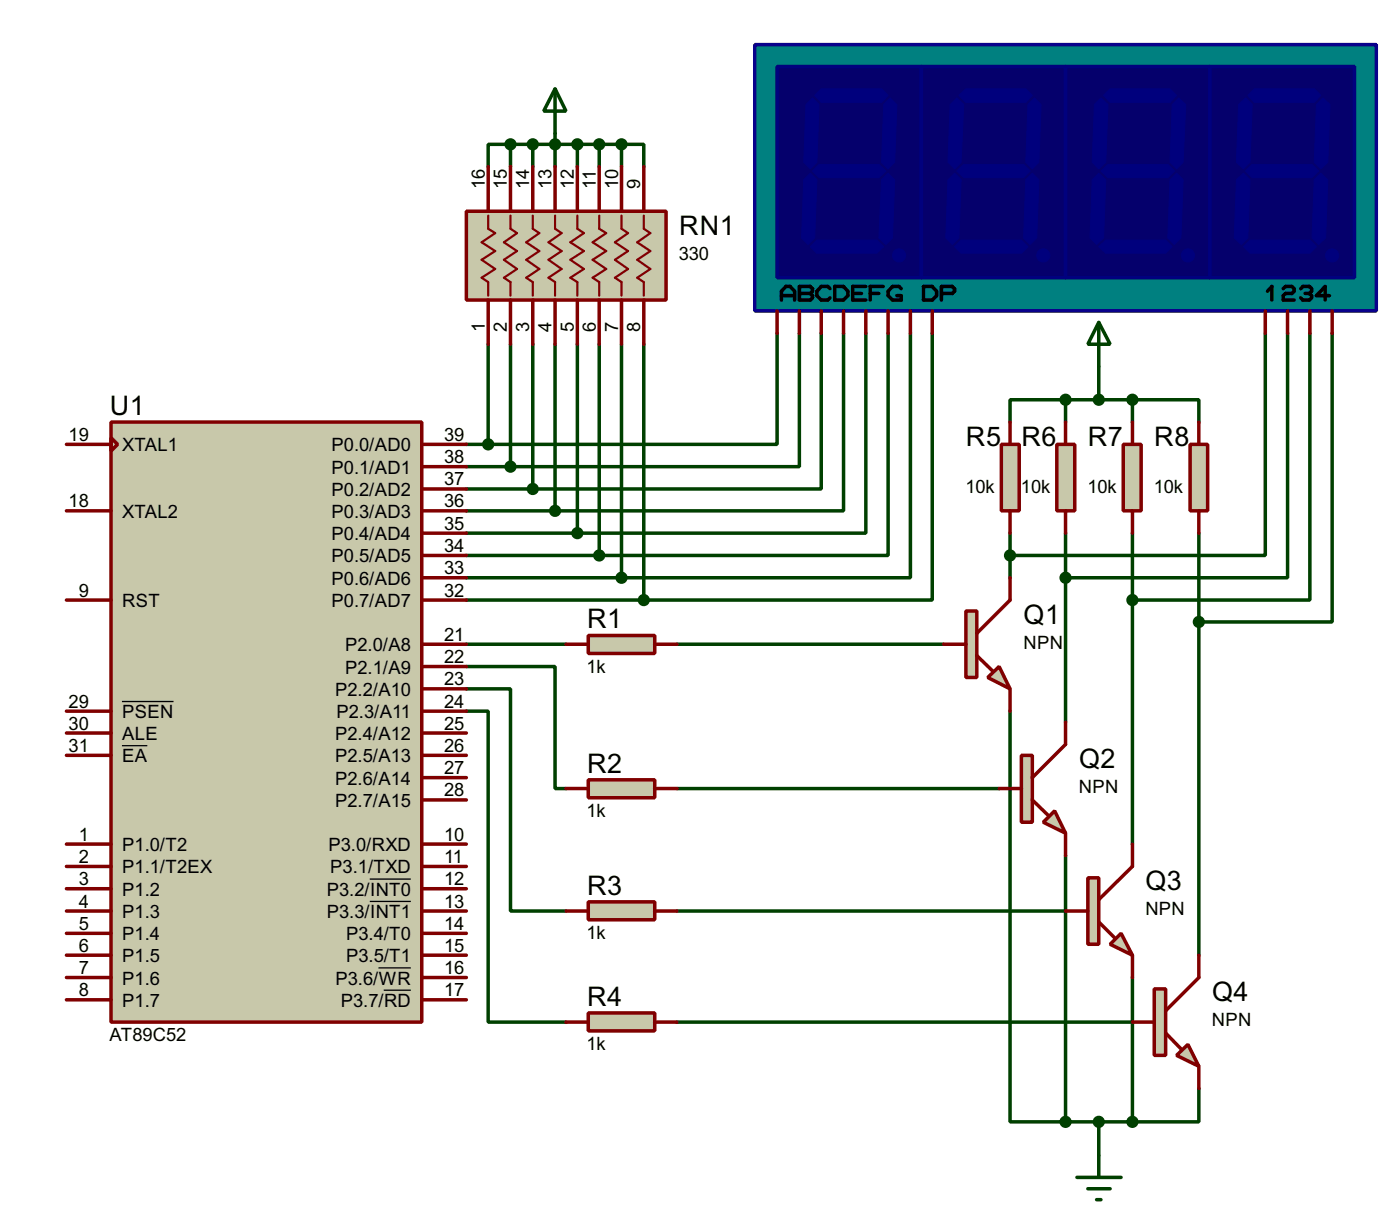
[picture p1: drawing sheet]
<svg xmlns="http://www.w3.org/2000/svg" width="160mm" height="140mm" viewBox="0 0 160 140" stroke-linecap="round" stroke-linejoin="round" font-family="sans-serif">
<g fill="none" stroke="#004000" stroke-width=".4">
<path d="M58.4 16.5h-2.5v2.6M58.4 16.5v2.6M58.4 16.5h12.7M61 16.5v2.6M63.5 15.3v3.8M66.1 16.5v2.6M68.6 16.5v2.6M71.1 16.5h2.6v2.6M71.1 16.5v2.6M55.9 39.4v11.4M58.4 39.4v14M61 39.4v16.5"/>
<path d="M63.5 39.4v19M66.1 39.4v21.6M68.6 39.4v24.1M71.1 39.4v26.7M73.7 39.4v29.2M88.9 38.1v12.7h-33M91.5 38.1v15.3h-33.1M94 38.1v17.8h-33M96.5 38.1v20.3h-33M99.1 38.1v22.9h-33M101.6 38.1v25.4h-33M104.2 38.1v28h-33.1"/>
<path d="M106.7 38.1v30.5h-33M144.8 38.1v25.4h-29.2M147.3 38.1v28h-25.4M149.9 38.1v30.5h-20.3M152.4 38.1v33h-15.2M53.4 50.8h2.5M53.4 53.4h5M53.4 55.9h7.6M53.4 58.4h10.1M121.9 45.7h-6.3v2.6M121.9 45.7v2.6M121.9 45.7h7.7"/>
<path d="M125.7 41.9v3.8M129.6 45.7h7.6v2.6M129.6 45.7v2.6M53.4 76.2h10.1v14h1.3M53.4 78.8h5v25.4h6.4M53.4 61h12.7M53.4 63.5h15.2M53.4 66.1h17.7M53.4 68.6h20.3M53.4 73.7h11.4M77.5 73.7h30.5M115.6 61v5.1"/>
<path d="M121.9 61v21.6M129.6 61v35.5M137.2 61v48.2M53.4 81.3h2.5v35.6h8.9M77.5 90.2h36.8M115.6 81.3v47h6.3M121.9 97.8v30.5M77.5 104.2h44.4M77.5 116.9h52.1M129.6 111.8v16.5M121.9 128.3h7.7M125.7 128.3v3.8"/>
<path d="M137.2 124.5v3.8h-7.6"/>
</g>
<path d="M12.7 48.3h35.6v68.6h-35.6z" fill="#c8c8aa" stroke="#800000" stroke-width=".4"/>
<g fill="none" stroke="#800000" stroke-width=".4">
<path d="M7.6 58.4h5.1M7.6 50.8h5.1M12.7 50.1l.8 .7-.8 .8zM48.3 58.4h5.1M48.3 50.8h5.1M48.3 53.4h5.1M48.3 55.9h5.1M7.6 68.6h5.1M48.3 68.6h5.1M48.3 61h5.1M48.3 63.5h5.1M48.3 66.1h5.1"/>
<path d="M48.3 73.7h5.1M48.3 76.2h5.1M48.3 78.8h5.1M7.6 83.8h5.1M7.6 86.4h5.1M7.6 81.3h5.1M7.6 96.5h5.1M7.6 99.1h5.1M48.3 83.8h5.1M48.3 86.4h5.1M48.3 81.3h5.1M48.3 96.5h5.1"/>
<path d="M48.3 99.1h5.1M48.3 91.5h5.1M48.3 88.9h5.1M7.6 101.6h5.1M7.6 104.2h5.1M7.6 106.7h5.1M7.6 109.2h5.1M7.6 111.8h5.1M7.6 114.3h5.1M48.3 101.6h5.1M48.3 104.2h5.1M48.3 106.7h5.1"/>
<path d="M48.3 109.2h5.1M48.3 111.8h5.1M48.3 114.3h5.1"/>
</g>
<path d="M14 85.3h2.9M14 80.2h5.9M42.3 100.5h4.7M42.3 103.1h4.7M43.3 110.7h3.7M43.9 113.2h3.1" fill="none" stroke="#000" stroke-width=".15"/>
<path d="M53.4 24.2h22.8v10.1h-22.8z" fill="#c8c8aa" stroke="#800000" stroke-width=".4"/>
<path d="M55.9 24.7v1.5l.8 .5-1.6 1 1.6 1-1.6 1 1.6 1.1-1.6 1 .8 .5v1.5M58.4 24.7v1.5l.8 .5-1.5 1 1.5 1-1.5 1 1.5 1.1-1.5 1 .7 .5v1.5M61 24.7v1.5l.7 .5-1.5 1 1.5 1-1.5 1 1.5 1.1-1.5 1 .8 .5v1.5M63.5 24.7v1.5l.8 .5-1.5 1 1.5 1-1.5 1 1.5 1.1-1.5 1 .7 .5v1.5M66.1 24.7v1.5l.7 .5-1.5 1 1.5 1-1.5 1 1.5 1.1-1.5 1 .8 .5v1.5M68.6 24.7v1.5l.8 .5-1.6 1 1.6 1-1.6 1 1.6 1.1-1.6 1 .8 .5v1.5M71.1 24.7v1.5l.8 .5-1.5 1 1.5 1-1.5 1 1.5 1.1-1.5 1 .7 .5v1.5M73.7 24.7v1.5l.7 .5-1.5 1 1.5 1-1.5 1 1.5 1.1-1.5 1 .8 .5v1.5" fill="none" stroke="#800000" stroke-width=".25"/>
<g fill="none" stroke="#800000" stroke-width=".4">
<path d="M55.9 19.1v5.1M58.4 19.1v5.1M61 19.1v5.1M63.5 19.1v5.1M66.1 19.1v5.1M68.6 19.1v5.1M71.1 19.1v5.1M73.7 19.1v5.1M55.9 34.3v5.1M58.4 34.3v5.1M61 34.3v5.1M63.5 34.3v5.1"/>
<path d="M66.1 34.3v5.1M68.6 34.3v5.1M71.1 34.3v5.1M73.7 34.3v5.1"/>
</g>
<g fill="#004000" stroke="#004000" stroke-width=".4">
<circle cx="55.8" cy="50.8" r=".5"/>
<circle cx="58.4" cy="53.4" r=".5"/>
<circle cx="60.9" cy="55.9" r=".5"/>
<circle cx="63.5" cy="58.4" r=".5"/>
<circle cx="66" cy="61" r=".5"/>
<circle cx="68.5" cy="63.5" r=".5"/>
<circle cx="71.1" cy="66.1" r=".5"/>
<circle cx="73.6" cy="68.6" r=".5"/>
</g>
<path d="M63.5 10.2l1.3 2.5h-2.6zM63.5 10.2v5.1" fill="none" stroke="#004000" stroke-width=".4"/>
<path d="M86.4 5.1h71.1v30.5h-71.1z" fill="#008080" stroke="#09018b" stroke-width=".4"/>
<path d="M88.9 7.6h16.5v24.2h-16.5z" fill="#05006c" stroke="#01017e" stroke-width=".4"/>
<g fill="#00007d" stroke="#00007d" stroke-width=".11">
<path d="M93.2 10.9l.8-.7h6.9l.7 .7-.7 .8h-6.9z" fill-rule="evenodd"/>
<path d="M101.1 12l.8-.8 .7 .8-.2 6.6-.8 .7-.7-.7z" fill-rule="evenodd"/>
<path d="M93 19.6l.7-.8h6.9l.8 .8-.8 .7h-6.9z" fill-rule="evenodd"/>
<path d="M92.2 12l.8-.8 .7 .8-.2 6.6-.8 .7-.7-.7z" fill-rule="evenodd"/>
<path d="M100.9 20.6l.7-.8 .8 .8-.3 6.6-.7 .8-.8-.8z" fill-rule="evenodd"/>
<path d="M93.5 27.5h6.8l.8 .7-.8 .8h-6.8l-.8-.8z" fill-rule="evenodd"/>
<path d="M92 20.6l.7-.8 .8 .8-.3 6.6-.7 .8-.8-.8z" fill-rule="evenodd"/>
</g>
<path d="M105.4 7.6h16.5v24.2h-16.5z" fill="#05006c" stroke="#01017e" stroke-width=".4"/>
<g fill="#00007d" stroke="#00007d" stroke-width=".11">
<path d="M109.7 10.9l.8-.7h6.9l.7 .7-.7 .8h-6.9z" fill-rule="evenodd"/>
<path d="M117.6 12l.8-.8 .7 .8-.2 6.6-.8 .7-.7-.7z" fill-rule="evenodd"/>
<path d="M109.5 19.6l.8-.8h6.8l.8 .8-.8 .7h-6.8z" fill-rule="evenodd"/>
<path d="M108.7 12l.8-.8 .8 .8-.3 6.6-.8 .7-.7-.7z" fill-rule="evenodd"/>
<path d="M117.4 20.6l.7-.8 .8 .8-.3 6.6-.7 .8-.8-.8z" fill-rule="evenodd"/>
<path d="M109.2 28.2l.8-.7h6.9l.7 .7-.7 .8h-6.9z" fill-rule="evenodd"/>
<path d="M108.5 20.6l.7-.8 .8 .8-.3 6.6-.7 .8-.8-.8z" fill-rule="evenodd"/>
<circle cx="102.8" cy="29.2" r=".75"/>
<circle cx="119.3" cy="29.2" r=".75"/>
</g>
<path d="M138.4 7.6h16.6v24.2h-16.6z" fill="#05006c" stroke="#01017e" stroke-width=".4"/>
<g fill="#00007d" stroke="#00007d" stroke-width=".11">
<path d="M142.8 10.9l.7-.7h6.9l.7 .7-.7 .8h-6.9z" fill-rule="evenodd"/>
<path d="M150.6 12l.8-.8 .8 .8-.3 6.6-.8 .7-.7-.7z" fill-rule="evenodd"/>
<path d="M142.5 19.6l.8-.8h6.8l.8 .8-.8 .7h-6.8z" fill-rule="evenodd"/>
<path d="M141.7 12l.8-.8 .8 .8-.3 6.6-.7 .7-.8-.7z" fill-rule="evenodd"/>
<path d="M150.4 20.6l.7-.8 .8 .8-.2 6.6-.8 .8-.8-.8z" fill-rule="evenodd"/>
<path d="M142.3 28.2l.7-.7h6.9l.7 .7-.7 .8h-6.9z" fill-rule="evenodd"/>
<path d="M141.5 20.6l.8-.8 .7 .8-.2 6.6-.8 .8-.8-.8z" fill-rule="evenodd"/>
<circle cx="152.4" cy="29.2" r=".75"/>
</g>
<g fill="none" stroke="#000" stroke-width=".4">
<path d="M89.4 34.3v-1l.5-.5h.5l.5 .5v1M89.4 33.8h1.5M91.5 32.8h1.2l.3 .2v.3l-.3 .3 .3 .2v.3l-.3 .2h-1.2zM91.5 33.6h1.2M95 33l-.3-.2h-.7l-.5 .5v.5l.5 .5h.7l.3-.2M95.5 32.8h1l.5 .5v.5l-.5 .5h-1zM97.6 33.6h1M99.1 32.8h-1.5v1.5h1.5M99.6 33.6h1M101.1 32.8h-1.5v1.5M103.1 33l-.2-.2h-.8l-.5 .5v.5l.5 .5h1v-.5h-.5M105.7 32.8h1l.5 .5v.5l-.5 .5h-1z"/>
<path d="M107.7 33.6h1.3l.2-.3v-.3l-.2-.2h-1.3v1.5M145 33.3l.5-.5v1.5M146.8 33l.3-.2h.7l.3 .2v.3l-.3 .3h-.7l-.3 .2v.5h1.3M148.8 33l.3-.2h.7l.3 .2v.3l-.3 .3M149.3 33.6h.5M149.8 33.6l.3 .2v.3l-.3 .2h-.7l-.3-.2M152.1 33.8h-1.5l1-1v1.5"/>
</g>
<path d="M121.9 7.6h16.5v24.2h-16.5z" fill="#05006c" stroke="#01017e" stroke-width=".4"/>
<g fill="#00007d" stroke="#00007d" stroke-width=".11">
<path d="M126.3 10.9l.7-.7h6.9l.7 .7-.7 .8h-6.9z" fill-rule="evenodd"/>
<path d="M134.1 12l.8-.8 .8 .8-.3 6.6-.8 .7-.7-.7z" fill-rule="evenodd"/>
<path d="M126 19.6l.8-.8h6.8l.8 .8-.8 .7h-6.8z" fill-rule="evenodd"/>
<path d="M126 11.2l.8 .8-.3 6.6-.8 .7-.7-.7 .2-6.6z" fill-rule="evenodd"/>
<path d="M133.9 20.6l.7-.8 .8 .8-.3 6.6-.7 .8-.8-.8z" fill-rule="evenodd"/>
<path d="M125.7 28.2l.8-.7h6.9l.7 .7-.7 .8h-6.9z" fill-rule="evenodd"/>
<path d="M125 20.6l.7-.8 .8 .8-.2 6.6-.8 .8-.8-.8z" fill-rule="evenodd"/>
<circle cx="135.9" cy="29.2" r=".75"/>
</g>
<path d="M88.9 35.6v2.5M91.5 35.6v2.5M94 35.6v2.5M96.5 35.6v2.5M99.1 35.6v2.5M101.6 35.6v2.5M104.2 35.6v2.5M106.7 35.6v2.5M144.8 35.6v2.5M147.3 35.6v2.5M149.9 35.6v2.5M152.4 35.6v2.5" fill="none" stroke="#800000" stroke-width=".4"/>
<path d="M67.3 72.7h7.6v2h-7.6z" fill="#c8c8aa" stroke="#800000" stroke-width=".4"/>
<path d="M64.8 73.7h2.5M74.9 73.7h2.6" fill="none" stroke="#800000" stroke-width=".4"/>
<path d="M114.6 50.8h2v7.6h-2z" fill="#c8c8aa" stroke="#800000" stroke-width=".4"/>
<path d="M115.6 48.3v2.5M115.6 58.4v2.6" fill="none" stroke="#800000" stroke-width=".4"/>
<path d="M113 77.5l1.3-1.3 1.3 2.6z" fill="#c8c8aa" stroke="#800000" stroke-width=".4"/>
<path d="M110.5 69.9h1.3v7.6h-1.3z" fill="#c8c8aa" stroke="#800000" stroke-width=".4"/>
<path d="M108 73.7h2.5M111.8 75l1.8 1.7M115.6 66.1v2.5l-3.8 3.8M115.6 78.8v2.5" fill="none" stroke="#800000" stroke-width=".4"/>
<path d="M67.3 89.2h7.6v2h-7.6z" fill="#c8c8aa" stroke="#800000" stroke-width=".4"/>
<path d="M64.8 90.2h2.5M74.9 90.2h2.6" fill="none" stroke="#800000" stroke-width=".4"/>
<path d="M67.3 103.1h7.6v2.1h-7.6z" fill="#c8c8aa" stroke="#800000" stroke-width=".4"/>
<path d="M64.8 104.2h2.5M74.9 104.2h2.6" fill="none" stroke="#800000" stroke-width=".4"/>
<path d="M67.3 115.8h7.6v2.1h-7.6z" fill="#c8c8aa" stroke="#800000" stroke-width=".4"/>
<path d="M64.8 116.9h2.5M74.9 116.9h2.6" fill="none" stroke="#800000" stroke-width=".4"/>
<path d="M119.4 94l1.3-1.3 1.2 2.6z" fill="#c8c8aa" stroke="#800000" stroke-width=".4"/>
<path d="M116.9 86.4h1.2v7.6h-1.2z" fill="#c8c8aa" stroke="#800000" stroke-width=".4"/>
<path d="M114.3 90.2h2.6M118.1 91.5l1.8 1.7M121.9 82.6v2.5l-3.8 3.8M121.9 95.3v2.5" fill="none" stroke="#800000" stroke-width=".4"/>
<path d="M127 108l1.3-1.3 1.3 2.5z" fill="#c8c8aa" stroke="#800000" stroke-width=".4"/>
<path d="M124.5 100.4h1.2v7.6h-1.2z" fill="#c8c8aa" stroke="#800000" stroke-width=".4"/>
<path d="M129.6 96.5v2.6l-3.9 3.8M121.9 104.2h2.6M125.7 105.4l1.8 1.8M129.6 109.2v2.6" fill="none" stroke="#800000" stroke-width=".4"/>
<path d="M134.6 120.7l1.3-1.3 1.3 2.5z" fill="#c8c8aa" stroke="#800000" stroke-width=".4"/>
<path d="M132.1 113.1h1.3v7.6h-1.3z" fill="#c8c8aa" stroke="#800000" stroke-width=".4"/>
<path d="M129.6 116.9h2.5M133.4 118.1l1.7 1.8M137.2 109.2v2.6l-3.8 3.8M137.2 121.9v2.6" fill="none" stroke="#800000" stroke-width=".4"/>
<path d="M120.9 50.8h2.1v7.6h-2.1z" fill="#c8c8aa" stroke="#800000" stroke-width=".4"/>
<path d="M121.9 48.3v2.5M121.9 58.4v2.6" fill="none" stroke="#800000" stroke-width=".4"/>
<path d="M128.5 50.8h2.1v7.6h-2.1z" fill="#c8c8aa" stroke="#800000" stroke-width=".4"/>
<path d="M129.6 48.3v2.5M129.6 58.4v2.6" fill="none" stroke="#800000" stroke-width=".4"/>
<path d="M136.2 50.8h2v7.6h-2z" fill="#c8c8aa" stroke="#800000" stroke-width=".4"/>
<path d="M137.2 48.3v2.5M137.2 58.4v2.6" fill="none" stroke="#800000" stroke-width=".4"/>
<g fill="#004000" stroke="#004000" stroke-width=".4">
<circle cx="58.4" cy="16.5" r=".5"/>
<circle cx="60.9" cy="16.5" r=".5"/>
<circle cx="63.5" cy="16.5" r=".5"/>
<circle cx="66" cy="16.5" r=".5"/>
<circle cx="68.5" cy="16.5" r=".5"/>
<circle cx="71.1" cy="16.5" r=".5"/>
<circle cx="129.5" cy="45.7" r=".5"/>
<circle cx="121.9" cy="45.7" r=".5"/>
<circle cx="125.7" cy="45.7" r=".5"/>
<circle cx="121.9" cy="66.1" r=".5"/>
<circle cx="129.5" cy="68.6" r=".5"/>
<circle cx="137.1" cy="71.1" r=".5"/>
<circle cx="115.5" cy="63.5" r=".5"/>
<circle cx="125.7" cy="128.3" r=".5"/>
<circle cx="121.9" cy="128.3" r=".5"/>
<circle cx="129.5" cy="128.3" r=".5"/>
</g>
<path d="M125.7 36.9l1.3 2.5h-2.5zM125.7 36.9v5M123.2 134.6h5.1M124.5 135.9h2.5M125.5 137.2h.5M125.7 132.1v2.5" fill="none" stroke="#004000" stroke-width=".4"/>
<g font-size="3.5">
<text x="77.7" y="26.8">RN1</text>
<text x="12.6" y="47.4">U1</text>
<text x="110.5" y="51">R5</text>
<text x="116.9" y="51">R6</text>
<text x="124.5" y="51">R7</text>
<text x="132.1" y="51">R8</text>
<text x="67.2" y="71.9">R1</text>
<text x="117.1" y="71.3">Q1</text>
<text x="67.2" y="88.4">R2</text>
<text x="123.5" y="87.8">Q2</text>
<text x="131.1" y="101.8">Q3</text>
<text x="67.2" y="102.3">R3</text>
<text x="67.2" y="115">R4</text>
<text x="138.7" y="114.5">Q4</text>
</g>
<g font-size="2.4">
<text x="55.5" y="21.6" transform="rotate(-90 55.5 21.6)">16</text>
<text x="58" y="21.6" transform="rotate(-90 58 21.6)">15</text>
<text x="60.6" y="21.6" transform="rotate(-90 60.6 21.6)">14</text>
<text x="63.1" y="21.6" transform="rotate(-90 63.1 21.6)">13</text>
<text x="65.7" y="21.6" transform="rotate(-90 65.7 21.6)">12</text>
<text x="68.2" y="21.6" transform="rotate(-90 68.2 21.6)">11</text>
<text x="70.7" y="21.6" transform="rotate(-90 70.7 21.6)">10</text>
<text x="73.3" y="21.6" transform="rotate(-90 73.3 21.6)">9</text>
<text x="77.7" y="29.8">330</text>
<text x="55.5" y="38" transform="rotate(-90 55.5 38)">1</text>
<text x="58" y="38" transform="rotate(-90 58 38)">2</text>
<text x="60.6" y="38" transform="rotate(-90 60.6 38)">3</text>
<text x="63.1" y="38" transform="rotate(-90 63.1 38)">4</text>
<text x="65.7" y="38" transform="rotate(-90 65.7 38)">5</text>
<text x="68.2" y="38" transform="rotate(-90 68.2 38)">6</text>
<text x="70.7" y="38" transform="rotate(-90 70.7 38)">7</text>
<text x="73.3" y="38" transform="rotate(-90 73.3 38)">8</text>
<text x="7.9" y="50.4">19</text>
<text x="14" y="51.6">XTAL1</text>
<text x="37.9" y="51.6">P0.0/AD0</text>
<text x="50.8" y="50.4">39</text>
<text x="50.8" y="53">38</text>
<text x="7.9" y="58">18</text>
<text x="14" y="59.2">XTAL2</text>
<text x="37.9" y="54.2">P0.1/AD1</text>
<text x="37.9" y="56.7">P0.2/AD2</text>
<text x="37.9" y="59.2">P0.3/AD3</text>
<text x="50.8" y="55.5">37</text>
<text x="50.8" y="58">36</text>
<text x="110.5" y="56.4">10k</text>
<text x="116.8" y="56.4">10k</text>
<text x="124.4" y="56.4">10k</text>
<text x="132" y="56.4">10k</text>
<text x="37.9" y="61.8">P0.4/AD4</text>
<text x="37.9" y="64.3">P0.5/AD5</text>
<text x="50.8" y="60.6">35</text>
<text x="50.8" y="63.1">34</text>
<text x="50.8" y="65.7">33</text>
<text x="9" y="68.2">9</text>
<text x="14" y="69.4">RST</text>
<text x="37.9" y="66.9">P0.6/AD6</text>
<text x="37.9" y="69.4">P0.7/AD7</text>
<text x="50.8" y="68.2">32</text>
<text x="39.5" y="74.5">P2.0/A8</text>
<text x="39.5" y="77">P2.1/A9</text>
<text x="50.8" y="73.3">21</text>
<text x="50.8" y="75.8">22</text>
<text x="67.1" y="76.9">1k</text>
<text x="117.1" y="74.2">NPN</text>
<text x="7.9" y="83.4">30</text>
<text x="7.9" y="80.9">29</text>
<text x="14" y="82.1">PSEN</text>
<text x="38.3" y="79.6">P2.2/A10</text>
<text x="38.5" y="82.1">P2.3/A11</text>
<text x="50.8" y="78.4">23</text>
<text x="50.8" y="80.9">24</text>
<text x="50.8" y="83.4">25</text>
<text x="7.9" y="86">31</text>
<text x="14" y="84.6">ALE</text>
<text x="14" y="87.2">EA</text>
<text x="38.3" y="84.6">P2.4/A12</text>
<text x="38.3" y="87.2">P2.5/A13</text>
<text x="38.3" y="89.7">P2.6/A14</text>
<text x="50.8" y="86">26</text>
<text x="50.8" y="88.5">27</text>
<text x="38.3" y="92.3">P2.7/A15</text>
<text x="50.8" y="91.1">28</text>
<text x="67.1" y="93.4">1k</text>
<text x="123.4" y="90.7">NPN</text>
<text x="9" y="96.1">1</text>
<text x="9" y="98.7">2</text>
<text x="9" y="101.2">3</text>
<text x="14" y="97.3">P1.0/T2</text>
<text x="14" y="99.9">P1.1/T2EX</text>
<text x="37.6" y="97.3">P3.0/RXD</text>
<text x="37.8" y="99.9">P3.1/TXD</text>
<text x="50.8" y="96.1">10</text>
<text x="50.8" y="98.7">11</text>
<text x="50.8" y="101.2">12</text>
<text x="9" y="103.8">4</text>
<text x="9" y="106.3">5</text>
<text x="14" y="102.4">P1.2</text>
<text x="14" y="105">P1.3</text>
<text x="14" y="107.5">P1.4</text>
<text x="37.4" y="102.4">P3.2/INT0</text>
<text x="37.4" y="105">P3.3/INT1</text>
<text x="39.6" y="107.5">P3.4/T0</text>
<text x="50.8" y="103.8">13</text>
<text x="50.8" y="106.3">14</text>
<text x="67.1" y="107.4">1k</text>
<text x="131" y="104.7">NPN</text>
<text x="9" y="108.8">6</text>
<text x="9" y="111.4">7</text>
<text x="9" y="113.9">8</text>
<text x="14" y="110">P1.5</text>
<text x="14" y="112.6">P1.6</text>
<text x="38.4" y="112.6">P3.6/WR</text>
<text x="39.6" y="110">P3.5/T1</text>
<text x="50.8" y="113.9">17</text>
<text x="50.8" y="111.4">16</text>
<text x="50.8" y="108.8">15</text>
<text x="12.5" y="119.1">AT89C52</text>
<text x="14" y="115.1">P1.7</text>
<text x="39" y="115.1">P3.7/RD</text>
<text x="138.6" y="117.4">NPN</text>
<text x="67.1" y="120.1">1k</text>
</g>
</svg>
